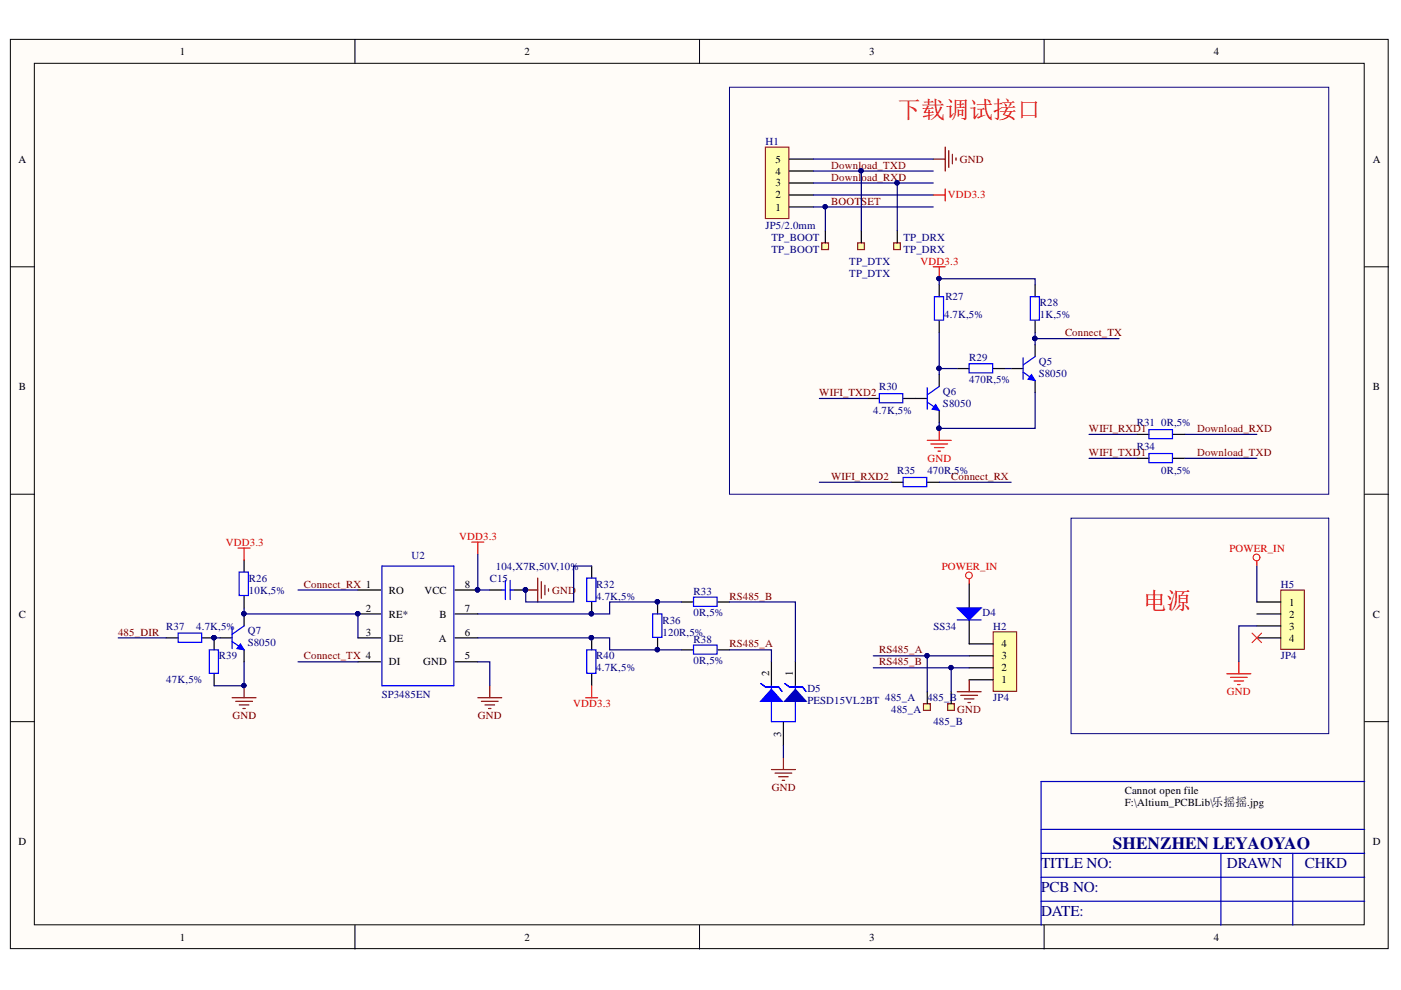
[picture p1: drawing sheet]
<svg xmlns="http://www.w3.org/2000/svg" width="297mm" height="210mm" viewBox="0 0 297 210" stroke-linecap="round" stroke-linejoin="round" font-family="sans-serif">
<g fill="#fffcf8" stroke="#000" stroke-width=".21">
<path d="M2.2 8.3h292.1v192.8h-292.1z"/>
<path d="M7.3 13.4h281.9v182.7h-281.9z"/>
</g>
<path d="M75.3 8.3v5.1M148.3 8.3v5.1M221.4 8.3v5.1M2.2 56.6h5.1M289.3 56.6h5.1M2.2 104.8h5.1M289.3 104.8h5.1M2.2 153h5.1M289.3 153h5.1M75.3 196.2v5M148.3 196.2v5M221.4 196.2v5" fill="none" stroke="#000" stroke-width=".21"/>
<path d="M220.7 175.9h68.6M289.3 165.7h-68.6v30.5M220.7 186h68.6M220.7 191.1h68.6M220.7 180.9h68.6M258.8 180.9v15.3M274.1 180.9v15.3" fill="none" stroke="#0000bf" stroke-width=".25"/>
<path d="M154.7 18.5h127v86.3h-127z" fill="none" stroke="#11037f" stroke-width=".21"/>
<path d="M162.3 31.2h5v15.1h-5z" fill="#ffffb0" stroke="#800000" stroke-width=".21"/>
<g fill="none" stroke="#000" stroke-width=".25">
<path d="M167.4 38.8h5.1M167.4 36.3h5.1M167.4 33.7h5.1M167.4 43.9h5.1M167.4 41.3h5.1M199.1 79.4v2.5M219.5 60.4v2.5M219.5 68v2.5M183.9 84.5h2.5M191.5 84.5h5.1M199.1 87v2.6M241.1 92.1h2.5"/>
<path d="M241.1 97.2h2.5M248.7 92.1h2.5M248.7 97.2h2.5M189 102.3h2.5M196.6 102.3h2.5"/>
</g>
<path d="M197.9 33.7h2.5M200.4 31.2v5.1M201.2 32v3.5M201.9 32.7v2M202.7 33.5v.5" fill="none" stroke="#800000" stroke-width=".25"/>
<path d="M197.9 41.3h2.5M200.4 40.1v2.5M196.6 93.4h5.1M197.4 94.1h3.5M198.1 94.9h2M198.9 95.7h.5M199.1 90.8v2.6" fill="none" stroke="#f00" stroke-width=".25"/>
<path d="M218.4 62.9h2v5h-2zM186.4 83.5h5v1.9h-5zM196.6 85.2l2.5 1.8M196.6 82.2v4.6M199.1 81.9l-2.5 1.8M243.6 91.1h5v1.9h-5zM243.6 96.2h5v1.9h-5zM191.5 101.2h5v2h-5z" fill="none" stroke="#00f" stroke-width=".25"/>
<circle cx="199.1" cy="90.8" r=".47" fill="#000080" stroke="#000080" stroke-width=".21"/>
<path d="M198.4 85.8l.7 1.2-1.5-.2z" fill="#00f"/>
<path d="M198.4 85.8l.7 1.2-1.5-.2z" fill="none" stroke="#00f" stroke-width=".21"/>
<path d="M199.1 60.4v2.5M199.1 68v2.5M214.4 78.1h2.5M219.5 73.1v2.5M219.5 80.7v2.5" fill="none" stroke="#000" stroke-width=".25"/>
<path d="M198.1 62.9h1.9v5h-1.9zM216.9 78.9l2.6 1.8M216.9 75.9v4.5M219.5 75.6l-2.6 1.8" fill="none" stroke="#00f" stroke-width=".25"/>
<path d="M218.7 79.4l.8 1.3-1.6-.3z" fill="#00f"/>
<path d="M218.7 79.4l.8 1.3-1.6-.3z" fill="none" stroke="#00f" stroke-width=".21"/>
<path d="M202.9 78.1h2.6M210.6 78.1h2.5" fill="none" stroke="#000" stroke-width=".25"/>
<g fill="none" stroke="#00f" stroke-width=".25">
<path d="M205.5 77.1h5v2h-5z"/>
<circle cx="174.9" cy="52.2" r=".46"/>
</g>
<path d="M197.9 56.6h2.5M199.1 56.6v2.5" fill="none" stroke="#f00" stroke-width=".25"/>
<circle cx="199.1" cy="59.1" r=".46" fill="#000080" stroke="#000080" stroke-width=".21"/>
<path d="M174.2 51.5h1.5v1.4h-1.5z" fill="#ffffb0" stroke="#800000" stroke-width=".25"/>
<path d="M175 49v2.5" fill="none" stroke="#000" stroke-width=".25"/>
<circle cx="182.6" cy="52.2" r=".46" fill="none" stroke="#00f" stroke-width=".25"/>
<path d="M181.8 51.5h1.5v1.4h-1.5z" fill="#ffffb0" stroke="#800000" stroke-width=".25"/>
<path d="M182.6 49v2.5" fill="none" stroke="#000" stroke-width=".25"/>
<circle cx="190.2" cy="52.2" r=".46" fill="none" stroke="#00f" stroke-width=".25"/>
<path d="M189.5 51.5h1.4v1.4h-1.4z" fill="#ffffb0" stroke="#800000" stroke-width=".25"/>
<path d="M190.2 49v2.5" fill="none" stroke="#000" stroke-width=".25"/>
<path d="M271.6 125.1h4.9v12.6h-4.9z" fill="#ffffb0" stroke="#800000" stroke-width=".21"/>
<path d="M266.5 127.6h5.1M266.5 130.2h5.1M266.5 132.7h5.1M266.5 135.2h5.1" fill="none" stroke="#000" stroke-width=".25"/>
<path d="M227.1 109.9h54.6v45.6h-54.6z" fill="none" stroke="#11037f" stroke-width=".21"/>
<g fill="none" stroke="#f00" stroke-width=".21">
<path d="M265.5 134.2l2 2.1M267.5 134.2l-2 2.1"/>
<circle cx="266.4" cy="118.2" r=".72"/>
</g>
<path d="M266.5 119v1M260.1 142.9h5.1M260.9 143.6h3.5M261.6 144.4h2.1M262.4 145.1h.5M262.7 140.3v2.6" fill="none" stroke="#f00" stroke-width=".25"/>
<path d="M210.6 134h4.9v12.6h-4.9z" fill="#ffffb0" stroke="#800000" stroke-width=".21"/>
<path d="M205.5 139.1h5.1M205.5 131.4v5.1h5.1M205.5 123.8v5.1M205.5 144.1h5.1M205.5 141.6h5.1" fill="none" stroke="#000" stroke-width=".25"/>
<circle cx="205.4" cy="122" r=".71" fill="none" stroke="#f00" stroke-width=".21"/>
<path d="M205.5 122.8v1" fill="none" stroke="#f00" stroke-width=".25"/>
<path d="M202.9 146.7h5.1M203.7 147.4h3.6M204.5 148.2h2M205.2 149h.5M205.5 144.1v2.6" fill="none" stroke="#800000" stroke-width=".25"/>
<path d="M202.9 128.9h5.1l-2.5 2.5z" fill="#00f"/>
<g fill="none" stroke="#00f" stroke-width=".25">
<path d="M202.9 128.9h5.1l-2.5 2.5zM202.9 131.4h5.1"/>
<circle cx="196.5" cy="149.9" r=".46"/>
</g>
<path d="M195.8 149.2h1.5v1.4h-1.5z" fill="#ffffb0" stroke="#800000" stroke-width=".25"/>
<path d="M196.6 146.7v2.5" fill="none" stroke="#000" stroke-width=".25"/>
<circle cx="201.6" cy="149.9" r=".46" fill="none" stroke="#00f" stroke-width=".25"/>
<path d="M200.9 149.2h1.4v1.4h-1.4z" fill="#ffffb0" stroke="#800000" stroke-width=".25"/>
<g fill="none" stroke="#000" stroke-width=".25">
<path d="M51.8 118.7v2.6M35.2 135.2h2.6M42.9 135.2h2.5v2.6M46.7 135.2h2.5M51.8 126.4v2.5M51.8 130.2v2.5M51.8 137.8v2.5M75.9 125.1h4.8M75.9 130.2h4.8M75.9 135.2h4.8M96.5 125.1h4.8M96.5 130.2h4.8"/>
<path d="M96.5 135.2h4.8M103.8 125.1h2.6M108.9 125.1h2.6M125.4 120v2.6M125.4 127.6v2.6M125.4 135.2v2.6M139.4 127.6v2.6M139.4 135.2v2.6M144.5 127.6h2.5M144.5 137.8h2.5M152.1 127.6h2.6M152.1 137.8h2.6"/>
<path d="M45.4 142.9v2.5M75.9 140.3h4.8M96.5 140.3h4.8M125.4 142.9v2.5M201.7 146.7v2.5"/>
</g>
<g fill="#000080" stroke="#000080" stroke-width=".21">
<circle cx="111.4" cy="125.1" r=".47"/>
<circle cx="75.8" cy="130.1" r=".46"/>
<circle cx="101.2" cy="125.1" r=".47"/>
<circle cx="139.4" cy="127.6" r=".46"/>
<circle cx="139.4" cy="137.7" r=".46"/>
<circle cx="45.3" cy="135.2" r=".46"/>
<circle cx="51.7" cy="145.3" r=".46"/>
<circle cx="125.4" cy="130.1" r=".46"/>
<circle cx="125.4" cy="135.2" r=".46"/>
<circle cx="51.7" cy="130.1" r=".46"/>
</g>
<g fill="none" stroke="#00f" stroke-width=".25">
<path d="M37.8 134.2h5v2h-5zM44.4 137.8h1.9v5h-1.9zM49.2 136l2.6 1.8M49.2 133v4.5M50.7 121.3h2v5h-2zM51.8 132.7l-2.6 1.8M81 120h15.2v25.4h-15.2zM106.4 125.1h.7M107.1 123.1v4M108.2 123.1v4M108.2 125.1h.7M124.4 122.6h2v4.9h-2z"/>
<path d="M124.4 137.8h2v5h-2zM138.4 130.2h1.9v4.9h-1.9zM147 126.6h5v2h-5zM147 136.8h5v1.9h-5z"/>
</g>
<g fill="none" stroke="#800000" stroke-width=".25">
<path d="M111.5 125.1h2.5M114 122.6v5M114.8 123.3v3.6M115.5 124.1v2M116.3 124.8v.5M49.2 147.9h5.1M50 148.7h3.5M50.7 149.5h2.1M51.5 150.2h.5M51.8 145.4v2.5M101.3 147.9h5.1M102.1 148.7h3.5"/>
<path d="M102.8 149.5h2.1M103.6 150.2h.5M103.8 145.4v2.5"/>
</g>
<path d="M51 136.5l.8 1.3-1.6-.3z" fill="#00f"/>
<path d="M51 136.5l.8 1.3-1.6-.3z" fill="none" stroke="#00f" stroke-width=".21"/>
<circle cx="51.7" cy="130.1" r=".46" fill="#000080" stroke="#000080" stroke-width=".21"/>
<path d="M163.6 140.3v5.1M166.1 153v5.1" fill="none" stroke="#000" stroke-width=".25"/>
<path d="M163.6 145.4v7.6" fill="none" stroke="#00f" stroke-width=".25"/>
<path d="M163.6 146.2l2.2 2.5h-4.5z" fill="#00f"/>
<path d="M163.6 146.2l2.2 2.5h-4.5zM168.6 145.4v7.6" fill="none" stroke="#00f" stroke-width=".25"/>
<path d="M168.6 140.3v5.1" fill="none" stroke="#000" stroke-width=".25"/>
<path d="M168.6 146.2l2.3 2.5h-4.5z" fill="#0000bf"/>
<path d="M168.6 146.2l2.3 2.5h-4.5z" fill="none" stroke="#0000bf" stroke-width=".25"/>
<path d="M161.3 144.9l1 .8h2.8l.7 1-.7-1h-2.8zM163.6 153h5M166.4 144.9l1 .8h2.8l.7 1-.7-1h-2.8z" fill="none" stroke="#00f" stroke-width=".25"/>
<path d="M50.5 116.2h2.5M51.8 116.2v2.5M100 114.9h2.6M101.3 114.9v2.6M124.2 147.9h2.5M125.4 145.4v2.5" fill="none" stroke="#f00" stroke-width=".25"/>
<path d="M163.6 163.2h5M164.3 163.9h3.6M165.1 164.7h2M165.8 165.4h.6M166.1 160.6v2.6" fill="none" stroke="#800000" stroke-width=".25"/>
<g fill="none" stroke="#000080" stroke-width=".25">
<path d="M172.5 38.8h25.4M172.5 36.3h25.4M172.5 33.7h25.4M182.6 36.3v12.7M190.2 38.8v10.2M172.5 43.9h25.4M172.5 41.3h25.4M175 43.9v5.1M199.1 70.5v8.9M199.1 60.4v-1.3h20.4v1.3M199.1 78.1h3.8M213.1 78.1h1.3"/>
<path d="M219.5 70.5v2.6M219.5 71.8h17.7M173.7 84.5h10.2M219.5 83.2v7.6h-20.4v-1.2M230.9 92.1h10.2M230.9 97.2h10.2M251.2 92.1h15.3M251.2 97.2h15.3M101.3 117.5v7.6h2.5M173.7 102.3h15.3M199.1 102.3h15.3M25.1 135.2h10.1"/>
<path d="M45.4 135.2h1.3M51.8 128.9v1.3h24.1v5M63.2 125.1h12.7M101.3 135.2h28v2.6h15.2M125.4 120h-3.8v7.6h-10.1v-2.5M144.5 127.6h-15.2v2.6h-28M154.7 127.6h13.9v12.7M154.7 137.8h8.9v2.5M185.2 139.1h20.3M196.6 139.1v7.6M266.5 132.7h-3.8v7.6M266.5 120v7.6"/>
<path d="M51.8 140.3v5.1h-6.4M63.2 140.3h12.7M101.3 140.3h2.5v5.1M166.1 158.1v2.5M185.2 141.6h20.3M201.7 141.6v5.1"/>
</g>
<g fill="#000080" stroke="#000080" stroke-width=".21">
<circle cx="174.9" cy="43.8" r=".46"/>
<circle cx="190.2" cy="38.8" r=".46"/>
<circle cx="182.6" cy="36.2" r=".46"/>
<circle cx="219.4" cy="71.8" r=".47"/>
<circle cx="199.1" cy="90.8" r=".47"/>
<circle cx="199.1" cy="78.1" r=".46"/>
<circle cx="199.1" cy="59.1" r=".46"/>
<circle cx="196.5" cy="139" r=".46"/>
<circle cx="201.6" cy="141.5" r=".46"/>
<circle cx="75.8" cy="130.1" r=".46"/>
<circle cx="51.7" cy="130.1" r=".46"/>
<circle cx="125.4" cy="130.1" r=".46"/>
<circle cx="139.4" cy="127.6" r=".46"/>
<circle cx="125.4" cy="135.2" r=".46"/>
<circle cx="139.4" cy="137.7" r=".46"/>
<circle cx="45.3" cy="135.2" r=".46"/>
<circle cx="51.7" cy="145.3" r=".46"/>
<circle cx="101.2" cy="125.1" r=".47"/>
<circle cx="111.4" cy="125.1" r=".47"/>
</g>
<g font-size="5.1" fill="#f00">
<text x="190.2" y="25.1">下载调试接口</text>
<text x="242.3" y="129.2">电源</text>
</g>
<text font-size="3.6" fill="#000080" x="236" y="180.1">SHENZHEN LEYAOYAO</text>
<g font-size="3.2" fill="#000080">
<text x="220.7" y="184.1">TITLE NO:</text>
<text x="260.1" y="184.1">DRAWN</text>
<text x="276.6" y="184.1">CHKD</text>
<text x="220.7" y="189.2">PCB NO:</text>
<text x="220.7" y="194.2">DATE:</text>
</g>
<g font-size="2.3">
<text x="38.1" y="11.7">1</text>
<text x="111.2" y="11.7">2</text>
<text x="184.3" y="11.7">3</text>
<text x="257.3" y="11.7">4</text>
<text x="3.9" y="34.5">A</text>
<text x="164.4" y="34.5">5</text>
<text x="291.1" y="34.5">A</text>
<text x="164.4" y="39.5">3</text>
<text x="164.4" y="37">4</text>
<text x="164.4" y="44.7">1</text>
<text x="164.4" y="42.1">2</text>
<text x="4" y="82.7">B</text>
<text x="291.1" y="82.7">B</text>
<text x="82.5" y="125.9">RO</text>
<text x="90" y="125.9">VCC</text>
<text x="98.5" y="124.6">8</text>
<text x="4" y="130.9">C</text>
<text x="77.6" y="129.7">2</text>
<text x="82.5" y="130.9">RE*</text>
<text x="93.2" y="130.9">B</text>
<text x="98.5" y="129.7">7</text>
<text x="273.3" y="128.4">1</text>
<text x="273.3" y="130.9">2</text>
<text x="291.1" y="130.9">C</text>
<text x="77.6" y="134.7">3</text>
<text x="82.5" y="136">DE</text>
<text x="93" y="136">A</text>
<text x="98.5" y="134.7">6</text>
<text x="212.4" y="137.3">4</text>
<text x="273.3" y="133.5">3</text>
<text x="273.3" y="136">4</text>
<text x="82.5" y="141.1">DI</text>
<text x="89.7" y="141.1">GND</text>
<text x="98.5" y="139.8">5</text>
<text x="163.1" y="143.4" transform="rotate(-90 163.1 143.4)">2</text>
<text x="168.1" y="143.4" transform="rotate(-90 168.1 143.4)">1</text>
<text x="212.4" y="142.4">2</text>
<text x="212.4" y="139.8">3</text>
<text x="212.4" y="144.9">1</text>
<text x="165.6" y="156.2" transform="rotate(-90 165.6 156.2)">3</text>
<text x="238.5" y="168.3">Cannot open file</text>
<text x="238.5" y="170.8">F:\Altium_PCBLib\乐摇摇.jpg</text>
<text x="3.9" y="179.2">D</text>
<text x="291.1" y="179.2">D</text>
<text x="38.1" y="199.5">1</text>
<text x="111.2" y="199.5">2</text>
<text x="184.3" y="199.5">3</text>
<text x="257.3" y="199.5">4</text>
</g>
<g font-size="2.3" fill="#000080">
<text x="162.3" y="30.7">H1</text>
<text x="162.3" y="48.5">JP5/2.0mm</text>
<text x="163.6" y="51">TP_BOOT</text>
<text x="163.6" y="53.6">TP_BOOT</text>
<text x="191.6" y="51">TP_DRX</text>
<text x="191.6" y="53.6">TP_DRX</text>
<text x="180.1" y="56.1">TP_DTX</text>
<text x="180.1" y="58.6">TP_DTX</text>
<text x="200.4" y="63.7">R27</text>
<text x="220.5" y="65">R28</text>
<text x="200.2" y="67.5">4.7K,5%</text>
<text x="220.5" y="67.5">1K,5%</text>
<text x="205.5" y="76.6">R29</text>
<text x="220.2" y="77.4">Q5</text>
<text x="186.4" y="82.7">R30</text>
<text x="199.9" y="83.7">Q6</text>
<text x="205.5" y="81.2">470R,5%</text>
<text x="220.2" y="79.9">S8050</text>
<text x="185.1" y="87.8">4.7K,5%</text>
<text x="199.9" y="86.3">S8050</text>
<text x="241" y="90.3">R31</text>
<text x="241" y="95.4">R34</text>
<text x="246.2" y="90.3">0R,5%</text>
<text x="190.2" y="100.4">R35</text>
<text x="196.6" y="100.4">470R,5%</text>
<text x="246.2" y="100.4">0R,5%</text>
<text x="87.3" y="118.5">U2</text>
<text x="52.8" y="123.3">R26</text>
<text x="52.8" y="125.9">10K,5%</text>
<text x="103.9" y="123.3">C15</text>
<text x="105.1" y="120.8">104,X7R,50V,10%</text>
<text x="126.4" y="124.6">R32</text>
<text x="271.6" y="124.6">H5</text>
<text x="126.4" y="127.1">4.7K,5%</text>
<text x="147.1" y="126.1">R33</text>
<text x="147.1" y="130.7">0R,5%</text>
<text x="208.3" y="130.7">D4</text>
<text x="35.3" y="133.5">R37</text>
<text x="41.6" y="133.5">4.7K,5%</text>
<text x="52.5" y="134.5">Q7</text>
<text x="52.5" y="137">S8050</text>
<text x="140.5" y="132.2">R36</text>
<text x="140.5" y="134.7">120R,5%</text>
<text x="147.1" y="136.3">R38</text>
<text x="197.9" y="133.5">SS34</text>
<text x="210.6" y="133.5">H2</text>
<text x="46.4" y="139.8">R39</text>
<text x="126.4" y="139.8">R40</text>
<text x="126.4" y="142.4">4.7K,5%</text>
<text x="147.1" y="140.8">0R,5%</text>
<text x="271.6" y="139.8">JP4</text>
<text x="35.3" y="144.9">47K,5%</text>
<text x="80.9" y="147.9">SP3485EN</text>
<text x="171.2" y="146.7">D5</text>
<text x="171.2" y="149.2">PESD15VL2BT 485_A</text>
<text x="196.6" y="148.7">485_B</text>
<text x="210.6" y="148.7">JP4</text>
<text x="188.9" y="151.2">485_A</text>
<text x="197.9" y="153.8">485_B</text>
</g>
<g font-size="2.3" fill="#800000">
<text x="176.2" y="35.7">Download_TXD</text>
<text x="203.5" y="34.5">GND</text>
<text x="176.2" y="38.3">Downl</text>
<text x="182.7" y="38.3">oad_RXD</text>
<text x="176.2" y="43.4">BOOTSET</text>
<text x="225.8" y="71.3">Connect_TX</text>
<text x="173.7" y="84">WIFI_TXD2</text>
<text x="230.9" y="91.6">WIFI_RXD1</text>
<text x="253.8" y="91.6">Download_RXD</text>
<text x="176.2" y="101.7">WIFI_RXD2</text>
<text x="201.7" y="101.7">Connect_RX</text>
<text x="230.9" y="96.6">WIFI_TXD1</text>
<text x="253.8" y="96.6">Download_TXD</text>
<text x="64.4" y="124.6">Connect_RX 1</text>
<text x="117" y="125.9">GND</text>
<text x="154.7" y="127.1">RS485_B</text>
<text x="25" y="134.7">485_DIR</text>
<text x="154.7" y="137.3">RS485_A</text>
<text x="64.4" y="139.8">Connect_TX 4</text>
<text x="186.4" y="138.5">RS485_A</text>
<text x="186.4" y="141.1">RS485_B</text>
<text x="49.3" y="152.5">GND</text>
<text x="101.3" y="152.5">GND</text>
<text x="203" y="151.2">GND</text>
<text x="163.6" y="167.8">GND</text>
</g>
<g font-size="2.3" fill="#f00">
<text x="200.9" y="42.1">VDD3.3</text>
<text x="195.2" y="56.1">VDD3.3</text>
<text x="196.6" y="97.9">GND</text>
<text x="47.9" y="115.7">VDD3.3</text>
<text x="97.3" y="114.5">VDD3.3</text>
<text x="260.6" y="117">POWER_IN</text>
<text x="199.7" y="120.8">POWER_IN</text>
<text x="121.5" y="150">VDD3.3</text>
<text x="260.1" y="147.4">GND</text>
</g>
</svg>
